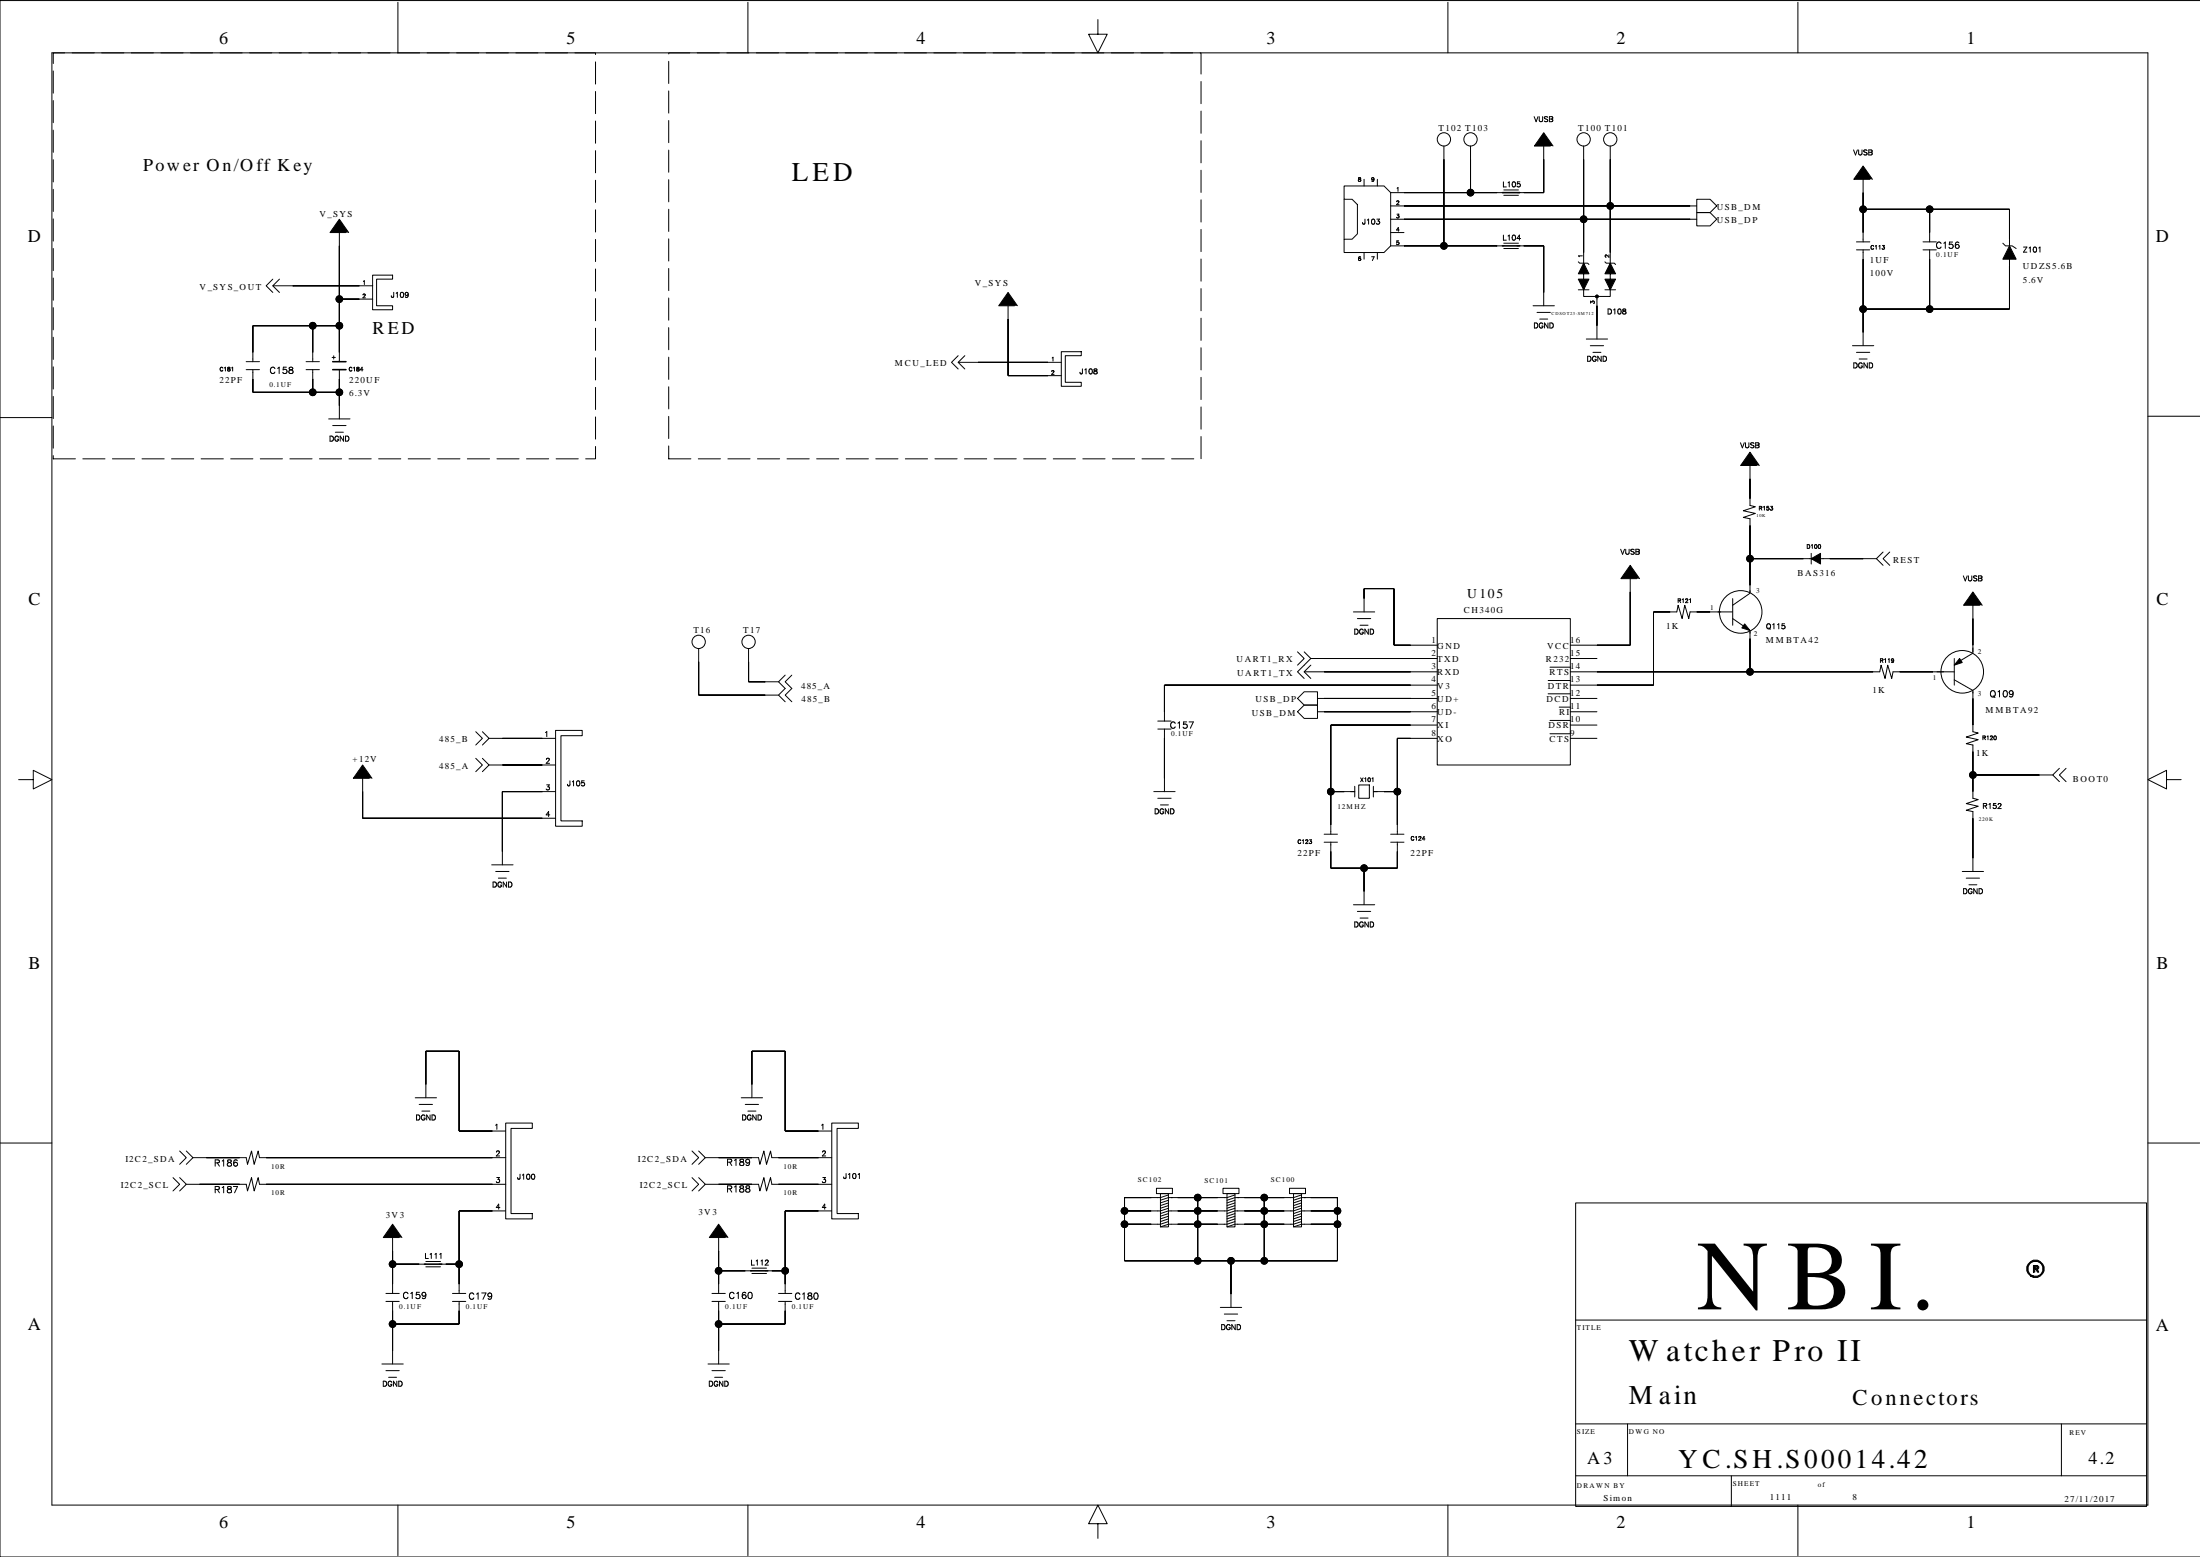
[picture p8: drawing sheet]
<svg xmlns="http://www.w3.org/2000/svg" width="420mm" height="297mm" viewBox="0 0 420 297" stroke-linecap="round" stroke-linejoin="round" font-family="sans-serif">
<g fill="none" stroke="#000" stroke-width=".19">
<path d="M9.9 10.1h400v277h-400zM75.9 .4v9.7M142.7 .4v9.7M209.5 3.7v2.8h1.8l-1.8 3.6-1.8-3.6h1.8M276.3 .4v9.7M343.1 .4v9.7M419.9 .1h-419.9v296.9h419.9M256.5 35.5h7.6l1.3 1.2v10.2l-1.3 1.3h-7.6v-2.6h1.5l1-1v-5.6l-1-1h-1.5zM256.5 38v7.6M260.3 34.2v1.3M262.8 34.2v1.3M265.4 39.3h58.4"/>
<path d="M265.4 36.7h21.6M275.5 27.9v19M280.6 27.9v8.8M287 36.2h2.7M287 37.3h2.7M294.6 27.9v8.8h-5.1M302.2 27.9v22.8M307.3 27.9v22.8M323.8 38h2.5l1.3 1.3-1.3 1.3h-2.5zM355.5 34.2v11.9M355.5 39.9h28v7M368.2 39.9v6.2"/>
<path d="M52.1 53.3l-1.3 1.2 1.3 1.3M52.1 54.5h19M53.3 53.3l-1.2 1.2 1.2 1.3M64.8 57.1h6.3M64.8 44.4v24.6M71.1 52.5h3.8v.8h-3v5h3v.8h-3.8zM192.4 58.3v13.4h10.1M260.3 48.2v1.2M262.8 48.2v1.2M265.4 41.8h58.4M265.4 44.4h2.5M265.4 46.9h21.6"/>
<path d="M287 46.4h2.7M287 47.4h2.7M289.5 46.9h5.1v11.4M292.5 58.3h4.1M293.3 59.6h2.5M301.2 50l.2 .2h1.6l.2 .3M301.2 55.3h2M302.2 54.3v2.3h5.1v-2.3M304.7 56.6v8.1M306.3 50l.2 .2h1.5l.3 .3M306.3 55.3h2M323.8 40.6h2.5l1.3 1.2-1.3 1.3h-2.5z"/>
<path d="M354.2 46.1h2.6M354.2 47.7h2.6M355.5 47.7v18.3M366.9 46.1h2.6M366.9 47.7h2.6M368.2 47.7v11.3M382.2 46.4l.5 .5h1.3l.7 .5M383.5 48.2v10.8h-28M0 79.7h9.9M47 69h2.5M47 70.5h2.5M48.2 70.5v4.3h16.6"/>
<path d="M58.4 69h2.5M58.4 70.5h2.5M59.7 62.1v6.9M59.7 70.5v4.3M62.7 79.9h4.1M64.8 70.5v9.4M64.8 62.1h-16.6v6.9M182.8 67.9l-1.2 1.2 1.2 1.3M182.8 69.1h19.7M184.1 67.9l-1.3 1.2 1.3 1.3M202.5 67.1h3.8v.8h-3v5h3v.8h-3.8zM302.7 64.7h4.1"/>
<path d="M303.5 66h2.5M353.5 66h4.1M354.2 67.2h2.6M409.9 79.4h9.9M63.5 81.2h2.5M333.9 88.8v7.6l1 .3-2.2 .7 2.2 .5-2.2 .8 1.2 .3v13.9M258.3 116.7h4M259 118h2.6M260.3 116.7v-4.4h5.7v10.8h8.3M274.3 118h25.4v27.9h-25.4zM311.1 110.4v12.7h-11.4M330.6 118l3.3 2.3v.5"/>
<path d="M330.6 116.7h-8.1l-.2 1.3-.8-2.5-.5 2.5-.8-2.5-.2 1.2h-4.5v14h-15.8M330.6 114.2v5.1M333.9 112.7v.5l-3.3 2.3M333.9 106.6h24.2M345.6 105.6v2M359.3 105.3l-1.2 1.3 1.2 1.3M360.6 105.3l-1.3 1.3 1.3 1.3M376.5 115.5v8.9M90.8 139.6l1.3 1.3-1.3 1.2M92.1 139.6l1.2 1.3-1.2 1.2M106 139.3h5.1v1.1h-4.1v16.2h4.1v1h-5.1zM133.3 123.7v8.9h15.3"/>
<path d="M142.8 123.7v6.4h5.8M149.8 128.8l-1.2 1.3 1.2 1.2-1.2 1.3 1.2 1.3M151.1 128.8l-1.3 1.3 1.3 1.2-1.3 1.3 1.3 1.3M220.9 137.6h2.6M220.9 139.1h2.6M222.2 139.1v11.9M247.6 124.4l1.3 1.2-1.3 1.3M248.9 124.4l1.2 1.2-2.5 2.6 1.3 1.2M248.9 134.5h2.5v2.6h-2.5l-1.3-1.3zM248.9 132h2.5v2.5h-2.5l-1.3-1.3zM248.9 128.2h25.4M250.1 126.9l-1.2 1.3 1.2 1.2"/>
<path d="M250.1 125.6h24.2M251.4 135.8h22.9M251.4 133.2h22.9M274.3 138.3h-20.4v20.8M274.3 130.7h-52.1v6.9M295.4 132.4h4.3M295.4 129.8h4.3M295.8 140h3.9M295.8 137.4h3.9M295.8 127.3h3.9M297.5 134.9h2.2M299.7 128.2h59l.2-1.3 .8 2.5 .5-2.5 .8 2.5 .2-1.2h11.7"/>
<path d="M299.7 138.3h5M299.7 135.8h5M299.7 133.2h5M299.7 125.6h5M333.9 120.5v7.7M372.9 129.7l3.6 2v.5M372.9 125.6v5.1M376.5 132v7.6l1 .2-2.3 .8 2.3 .5-2.3 .8 1.3 .2v10.2l1 .2-2.3 .8 2.3 .5-2.3 .8 1.3 .2v11.5M376.5 123.6v1l-2.6 1.5M3.6 148.7h2.7v-1.7l3.6 1.7-3.6 1.8v-1.8M69.2 148.5v7.6h36.8M90.8 144.7l1.3 1.2-1.3 1.3"/>
<path d="M92.1 144.7l1.2 1.2-1.2 1.3M93.3 145.9h12.7M93.3 140.9h12.7M106 151h-10.1v14M220.2 151h4M220.9 152.3h2.6M252.7 159.1h2.5M253.9 151h4.6M258.5 150v2M259.3 149.8h2v2.5h-2zM262.1 151h4.5M262.1 150v2"/>
<path d="M265.4 159.1h2.5M274.3 140.9h-7.7v18.2M299.7 140.9h5M376.5 147.8h15.2M393 146.6l-1.3 1.2 1.3 1.3M394.2 146.6l-1.2 1.2 1.2 1.3M413.4 148.7v-1.7l-3.5 1.7 3.5 1.8v-1.8h2.8M93.8 165h4.1M94.6 166.3h2.5M252.7 160.7h2.5M253.9 160.7v4.9h12.7v-4.9M258.3 172.6h4"/>
<path d="M259 173.9h2.6M260.3 165.6v7M265.4 160.7h2.5M374.4 166.3h4.1M375.2 167.5h2.5M0 218.1h9.9M34.3 219.6l1.3 1.3-1.3 1.2M35.6 219.6l1.2 1.3-1.2 1.2M79.2 209.4h4.1M80 210.7h2.5M81.3 209.4v-8.9h6.3v15.3h8.9M96.5 214.3h5.1v1h-4.1v16.2h4.1v1h-5.1z"/>
<path d="M132.1 219.6l1.2 1.3-1.2 1.2M133.3 219.6l1.3 1.3-1.3 1.2M141.4 209.4h4.1M142.2 210.7h2.5M143.5 209.4v-8.9h6.3v15.3h8.9M158.7 214.3h5.1v1h-4.1v16.2h4.1v1h-5.1zM409.9 218.1h9.9M33 224.7l1.3 1.2-1.3 1.3M34.3 224.7l1.3 1.2-1.3 1.3M35.6 225.9h11.4l.2 1.3 .8-2.5 .5 2.5 .8-2.5 .2 1.2h47M36.8 220.9h10.2l.2 1.2 .8-2.5 .5 2.5 .8-2.5 .2 1.3h47M74.9 236.1v10.7"/>
<path d="M96.5 231h-8.9v15.8M132.1 224.7l1.2 1.2-1.2 1.3M133.3 224.7l1.3 1.2-1.3 1.3M134.6 225.9h10.1l.3 1.3 .8-2.5 .5 2.5 .7-2.5 .3 1.2h11.4M134.6 220.9h10.1l.3 1.2 .8-2.5 .5 2.5 .7-2.5 .3 1.3h11.4M137.1 236.1v10.7M158.7 231h-8.9v15.8M220.7 226.7h3v1h-3zM221.4 227.7h1.6v6.4h-1.6zM223 228l-1.6 .5h-6.8v12h40.6v-12h-6.3M223 230.5l-1.6 .5h-6.8M223 233l-1.6 .6h-6.8"/>
<path d="M223 229l-1.6 .5M223 229.5l-1.6 .5M223 230l-1.6 .5M223 231.5l-1.6 .5M223 232l-1.6 .5M223 232.5l-1.6 .5M223.7 228.5h-.7l-1.6 .5M228.5 228.5v12M233.4 226.7h3v1h-3zM234.1 227.7h1.6v6.4h-1.6zM235.7 228l-1.6 .5h-10.6M235.7 230.5l-1.6 .5h-11.1l-1.6 .5"/>
<path d="M235.7 233l-1.6 .6h-11.1l-1.6 .5M235.7 229l-1.6 .5M235.7 229.5l-1.6 .5M235.7 230l-1.6 .5M235.7 231.5l-1.6 .5M235.7 232l-1.6 .5M235.7 232.5l-1.6 .5M236.4 228.5h-.7l-1.6 .5M241.2 228.5v12M246.1 226.7h3v1h-3zM246.8 227.7h1.6v6.4h-1.6zM248.4 228l-1.6 .5h-10.6"/>
<path d="M248.4 230.5l-1.6 .5h-11.1l-1.6 .5M248.4 233l-1.6 .6h-11.1l-1.6 .5M248.4 229l-1.6 .5M248.4 229.5l-1.6 .5M248.4 230l-1.6 .5M248.4 231.5l-1.6 .5M248.4 232l-1.6 .5M248.4 232.5l-1.6 .5M249.1 228.5h-.7l-1.6 .5M255.2 231h-6.8l-1.6 .5M255.2 233.6h-6.8l-1.6 .5M300.7 229.5h108.9v57.9h-108.9z"/>
<path d="M73.6 246.8h2.6M73.6 248.3h2.6M74.9 248.3v11.9M74.9 241.2h6.4M81.3 240.7h2.8M81.3 241.7h2.8M83.8 241.2h3.8M86.3 246.8h2.6M86.3 248.3h2.6M87.6 248.3v4.3h-12.7M135.9 246.8h2.5M135.9 248.3h2.5"/>
<path d="M137.1 248.3v11.9M137.1 242.4h6.4M143.5 241.9h2.8M143.5 242.9h2.8M146 242.4h3.8M148.6 246.8h2.5M148.6 248.3h2.5M149.8 248.3v4.3h-12.7M232.9 249.4h4M233.6 250.7h2.6M234.9 240.5v8.9M300.7 251.8h108.9"/>
<path d="M72.9 260.2h4M73.6 261.5h2.6M135.1 260.2h4.1M135.9 261.5h2.5M300.7 271.6h108.9M310.6 271.6v9.9M393.4 271.6v9.9M75.9 287.1v9.7M142.7 287.1v9.7M209.5 290.7h1.8l-1.8-3.6-1.8 3.6h1.8v2.8M276.3 287.1v9.7M300.7 281.5h108.9"/>
<path d="M330.4 281.5v5.9M343.1 287.1v9.7"/>
<circle cx="275.5" cy="26.6" r="1.27"/>
<circle cx="280.6" cy="36.7" r=".63"/>
<circle cx="280.6" cy="26.6" r="1.27"/>
<circle cx="302.2" cy="26.6" r="1.27"/>
<circle cx="307.3" cy="26.6" r="1.27"/>
<circle cx="307.3" cy="39.3" r=".63"/>
<circle cx="355.5" cy="39.9" r=".63"/>
<circle cx="368.2" cy="39.9" r=".63"/>
<circle cx="64.8" cy="57.1" r=".63"/>
<circle cx="275.5" cy="46.9" r=".63"/>
<circle cx="302.2" cy="41.8" r=".63"/>
<circle cx="304.7" cy="56.6" r=".25"/>
<circle cx="355.5" cy="59" r=".63"/>
<circle cx="368.2" cy="59" r=".63"/>
<circle cx="59.7" cy="62.1" r=".63"/>
<circle cx="59.7" cy="74.8" r=".63"/>
<circle cx="64.8" cy="62.1" r=".63"/>
<circle cx="64.8" cy="74.8" r=".63"/>
<circle cx="332.2" cy="116.7" r="4.1"/>
<circle cx="333.9" cy="106.6" r=".63"/>
<circle cx="133.3" cy="122.5" r="1.27"/>
<circle cx="142.8" cy="122.5" r="1.27"/>
<circle cx="333.9" cy="128.2" r=".63"/>
<circle cx="374.4" cy="128.2" r="4.1"/>
<circle cx="253.9" cy="151" r=".63"/>
<circle cx="266.6" cy="151" r=".63"/>
<circle cx="376.5" cy="147.8" r=".63"/>
<circle cx="260.3" cy="165.6" r=".63"/>
<circle cx="214.6" cy="233.6" r=".63"/>
<circle cx="214.6" cy="231" r=".63"/>
<circle cx="228.5" cy="233.6" r=".63"/>
<circle cx="228.5" cy="231" r=".63"/>
<circle cx="228.5" cy="228.5" r=".63"/>
<circle cx="241.2" cy="233.6" r=".63"/>
<circle cx="241.2" cy="231" r=".63"/>
<circle cx="241.2" cy="228.5" r=".63"/>
<circle cx="255.2" cy="233.6" r=".63"/>
<circle cx="255.2" cy="231" r=".63"/>
<circle cx="74.9" cy="241.2" r=".63"/>
<circle cx="74.9" cy="252.6" r=".63"/>
<circle cx="87.6" cy="241.2" r=".63"/>
<circle cx="137.1" cy="252.6" r=".63"/>
<circle cx="137.1" cy="242.4" r=".63"/>
<circle cx="149.8" cy="242.4" r=".63"/>
<circle cx="228.5" cy="240.5" r=".63"/>
<circle cx="234.9" cy="240.5" r=".63"/>
<circle cx="241.2" cy="240.5" r=".63"/>
</g>
<g fill="#000" stroke="#000" stroke-width=".19">
<path d="M275.5 30.4v16.5z" fill-rule="evenodd"/>
<path d="M280.6 30.4v6.3z" fill-rule="evenodd"/>
<path d="M267.9 36.7h12.7z" fill-rule="evenodd"/>
<path d="M280.6 36.7h5.1z" fill-rule="evenodd"/>
<path d="M290.8 36.7h3.8z" fill-rule="evenodd"/>
<path d="M294.6 30.4v6.3z" fill-rule="evenodd"/>
<path d="M294.6 25.3l1.8 2.6h-3.6z" fill-rule="evenodd"/>
<path d="M302.2 30.4v11.4z" fill-rule="evenodd"/>
<path d="M307.3 39.3v8.9z" fill-rule="evenodd"/>
<path d="M307.3 30.4v8.9z" fill-rule="evenodd"/>
<path d="M267.9 39.3h39.4z" fill-rule="evenodd"/>
<path d="M307.3 39.3h15.2z" fill-rule="evenodd"/>
<path d="M355.5 39.9v4.5z" fill-rule="evenodd"/>
<path d="M355.5 36.7v3.2z" fill-rule="evenodd"/>
<path d="M355.5 31.7l1.8 2.5h-3.6z" fill-rule="evenodd"/>
<path d="M355.5 39.9h12.7z" fill-rule="evenodd"/>
<path d="M368.2 39.9v4.5z" fill-rule="evenodd"/>
<path d="M383.5 39.9v5.7z" fill-rule="evenodd"/>
<path d="M368.2 39.9h15.3z" fill-rule="evenodd"/>
<path d="M64.8 46.9v10.2z" fill-rule="evenodd"/>
<path d="M64.8 57.1v5z" fill-rule="evenodd"/>
<path d="M64.8 41.8l1.7 2.6h-3.5z" fill-rule="evenodd"/>
<path d="M64.8 57.1h3.8z" fill-rule="evenodd"/>
<path d="M55.9 54.5h12.7z" fill-rule="evenodd"/>
<path d="M192.4 55.8l1.7 2.5h-3.5z" fill-rule="evenodd"/>
<path d="M267.9 46.9h7.6z" fill-rule="evenodd"/>
<path d="M275.5 46.9h10.2z" fill-rule="evenodd"/>
<path d="M290.8 46.9h3.8z" fill-rule="evenodd"/>
<path d="M294.6 46.9v8.9z" fill-rule="evenodd"/>
<path d="M302.2 50.2l1 2h-1v1.1z" fill-rule="evenodd"/>
<path d="M302.2 50.2v2h-1z" fill-rule="evenodd"/>
<path d="M302.2 53.3h1l-1 2z" fill-rule="evenodd"/>
<path d="M301.2 53.3h1v2z" fill-rule="evenodd"/>
<path d="M302.2 41.8v6.4z" fill-rule="evenodd"/>
<path d="M267.9 41.8h34.3z" fill-rule="evenodd"/>
<path d="M304.7 58.3v3.8z" fill-rule="evenodd"/>
<path d="M307.3 50.2l1 2h-1v1.1z" fill-rule="evenodd"/>
<path d="M307.3 50.2v2h-1z" fill-rule="evenodd"/>
<path d="M307.3 53.3h1l-1 2z" fill-rule="evenodd"/>
<path d="M306.3 53.3h1v2z" fill-rule="evenodd"/>
<path d="M302.2 41.8h20.3z" fill-rule="evenodd"/>
<path d="M355.5 59v4.4z" fill-rule="evenodd"/>
<path d="M355.5 49.4v9.6z" fill-rule="evenodd"/>
<path d="M368.2 49.4v9.6z" fill-rule="evenodd"/>
<path d="M355.5 59h12.7z" fill-rule="evenodd"/>
<path d="M383.5 46.9l1.2 2.5h-1.2z" fill-rule="evenodd"/>
<path d="M383.5 46.9v2.5h-1.3z" fill-rule="evenodd"/>
<path d="M383.5 50.7v8.3z" fill-rule="evenodd"/>
<path d="M368.2 59h15.3z" fill-rule="evenodd"/>
<path d="M48.2 62.1v5.1z" fill-rule="evenodd"/>
<path d="M48.2 72.3v2.5z" fill-rule="evenodd"/>
<path d="M48.2 62.1h11.5z" fill-rule="evenodd"/>
<path d="M59.7 62.1v5.1z" fill-rule="evenodd"/>
<path d="M48.2 74.8h11.5z" fill-rule="evenodd"/>
<path d="M59.7 72.3v2.5z" fill-rule="evenodd"/>
<path d="M59.7 62.1h5.1z" fill-rule="evenodd"/>
<path d="M64.8 62.1v5.1z" fill-rule="evenodd"/>
<path d="M64.8 74.8v2.6z" fill-rule="evenodd"/>
<path d="M64.8 72.3v2.5z" fill-rule="evenodd"/>
<path d="M59.7 74.8h5.1z" fill-rule="evenodd"/>
<path d="M192.4 60.9v10.8z" fill-rule="evenodd"/>
<path d="M192.4 71.7h7.6z" fill-rule="evenodd"/>
<path d="M186.6 69.1h13.4z" fill-rule="evenodd"/>
<path d="M333.9 91.3v3.9z" fill-rule="evenodd"/>
<path d="M333.9 86.3l1.8 2.5h-3.5z" fill-rule="evenodd"/>
<path d="M260.3 112.3v1.9z" fill-rule="evenodd"/>
<path d="M266 112.3v10.8z" fill-rule="evenodd"/>
<path d="M260.3 112.3h5.7z" fill-rule="evenodd"/>
<path d="M311.1 112.9v10.2z" fill-rule="evenodd"/>
<path d="M311.1 107.9l1.8 2.5h-3.6z" fill-rule="evenodd"/>
<path d="M315.5 116.7v14z" fill-rule="evenodd"/>
<path d="M315.5 116.7h3.2z" fill-rule="evenodd"/>
<path d="M323.8 116.7h2.5z" fill-rule="evenodd"/>
<path d="M332.9 119l1 1.3-1.5-.5z" fill-rule="evenodd"/>
<path d="M333.9 100.2v6.4z" fill-rule="evenodd"/>
<path d="M333.9 106.6v5.1z" fill-rule="evenodd"/>
<path d="M333.9 106.6h10.2z" fill-rule="evenodd"/>
<path d="M345.6 106.6h1.8v1z" fill-rule="evenodd"/>
<path d="M345.6 106.6l1.8-1v1z" fill-rule="evenodd"/>
<path d="M349.2 106.6h6.3z" fill-rule="evenodd"/>
<path d="M376.5 118v5.1z" fill-rule="evenodd"/>
<path d="M376.5 112.9l1.7 2.6h-3.5z" fill-rule="evenodd"/>
<path d="M133.3 126.3v6.3z" fill-rule="evenodd"/>
<path d="M142.8 126.3v3.8z" fill-rule="evenodd"/>
<path d="M142.8 130.1h3.2z" fill-rule="evenodd"/>
<path d="M133.3 132.6h12.7z" fill-rule="evenodd"/>
<path d="M222.2 130.7v5.1z" fill-rule="evenodd"/>
<path d="M253.9 138.3v12.7z" fill-rule="evenodd"/>
<path d="M266 123.1h3.2z" fill-rule="evenodd"/>
<path d="M252.7 133.2h16.5z" fill-rule="evenodd"/>
<path d="M252.7 125.6h16.5z" fill-rule="evenodd"/>
<path d="M252.7 128.2h16.5z" fill-rule="evenodd"/>
<path d="M222.2 130.7h47z" fill-rule="evenodd"/>
<path d="M253.9 138.3h15.3z" fill-rule="evenodd"/>
<path d="M252.7 135.8h16.5z" fill-rule="evenodd"/>
<path d="M304.7 123.1h6.4z" fill-rule="evenodd"/>
<path d="M304.7 130.7h10.8z" fill-rule="evenodd"/>
<path d="M333.9 121.8v6.4z" fill-rule="evenodd"/>
<path d="M304.7 128.2h29.2z" fill-rule="evenodd"/>
<path d="M333.9 128.2h23.5z" fill-rule="evenodd"/>
<path d="M362.5 128.2h6.4z" fill-rule="evenodd"/>
<path d="M373.9 125.6l.5 .8-1.5 .5z" fill-rule="evenodd"/>
<path d="M376.5 133.2v5.1z" fill-rule="evenodd"/>
<path d="M69.2 151v5.1z" fill-rule="evenodd"/>
<path d="M69.2 145.9l1.8 2.6h-3.6z" fill-rule="evenodd"/>
<path d="M95.9 151v11.4z" fill-rule="evenodd"/>
<path d="M95.9 151h7.6z" fill-rule="evenodd"/>
<path d="M69.2 156.1h34.3z" fill-rule="evenodd"/>
<path d="M95.9 145.9h7.6z" fill-rule="evenodd"/>
<path d="M95.9 140.9h7.6z" fill-rule="evenodd"/>
<path d="M222.2 140.9v7.6z" fill-rule="evenodd"/>
<path d="M253.9 151v6.4z" fill-rule="evenodd"/>
<path d="M253.9 151h2.6z" fill-rule="evenodd"/>
<path d="M266.6 151v6.4z" fill-rule="evenodd"/>
<path d="M266.6 140.9v10.1z" fill-rule="evenodd"/>
<path d="M264.1 151h2.5z" fill-rule="evenodd"/>
<path d="M266.6 140.9h2.6z" fill-rule="evenodd"/>
<path d="M376.5 156.1v7.6z" fill-rule="evenodd"/>
<path d="M376.5 147.8v3.2z" fill-rule="evenodd"/>
<path d="M376.5 143.4v4.4z" fill-rule="evenodd"/>
<path d="M376.5 147.8h12.7z" fill-rule="evenodd"/>
<path d="M253.9 162.4v3.2z" fill-rule="evenodd"/>
<path d="M260.3 165.6v4.5z" fill-rule="evenodd"/>
<path d="M253.9 165.6h6.4z" fill-rule="evenodd"/>
<path d="M260.3 165.6h6.3z" fill-rule="evenodd"/>
<path d="M266.6 162.4v3.2z" fill-rule="evenodd"/>
<path d="M81.3 200.5v6.4z" fill-rule="evenodd"/>
<path d="M87.6 200.5v15.3z" fill-rule="evenodd"/>
<path d="M81.3 200.5h6.3z" fill-rule="evenodd"/>
<path d="M87.6 215.8h6.4z" fill-rule="evenodd"/>
<path d="M143.5 200.5v6.4z" fill-rule="evenodd"/>
<path d="M143.5 200.5h6.3z" fill-rule="evenodd"/>
<path d="M149.8 200.5v15.3z" fill-rule="evenodd"/>
<path d="M149.8 215.8h6.4z" fill-rule="evenodd"/>
<path d="M38.1 225.9h7.6z" fill-rule="evenodd"/>
<path d="M39.4 220.9h6.3z" fill-rule="evenodd"/>
<path d="M74.9 238.6v2.6z" fill-rule="evenodd"/>
<path d="M74.9 233.6l1.8 2.5h-3.6z" fill-rule="evenodd"/>
<path d="M87.6 231v10.2z" fill-rule="evenodd"/>
<path d="M50.8 220.9h43.2z" fill-rule="evenodd"/>
<path d="M50.8 225.9h43.2z" fill-rule="evenodd"/>
<path d="M87.6 231h6.4z" fill-rule="evenodd"/>
<path d="M137.1 238.6v3.8z" fill-rule="evenodd"/>
<path d="M137.1 233.6l1.8 2.5h-3.5z" fill-rule="evenodd"/>
<path d="M137.1 225.9h6.4z" fill-rule="evenodd"/>
<path d="M137.1 220.9h6.4z" fill-rule="evenodd"/>
<path d="M149.8 231v11.4z" fill-rule="evenodd"/>
<path d="M148.6 225.9h7.6z" fill-rule="evenodd"/>
<path d="M148.6 220.9h7.6z" fill-rule="evenodd"/>
<path d="M149.8 231h6.4z" fill-rule="evenodd"/>
<path d="M214.6 228.5v2.5z" fill-rule="evenodd"/>
<path d="M214.6 231v2.6z" fill-rule="evenodd"/>
<path d="M214.6 233.6v6.9z" fill-rule="evenodd"/>
<path d="M214.6 233.6h5.1z" fill-rule="evenodd"/>
<path d="M214.6 231h5.1z" fill-rule="evenodd"/>
<path d="M214.6 228.5h5.1z" fill-rule="evenodd"/>
<path d="M224.7 228.5h3.8z" fill-rule="evenodd"/>
<path d="M228.5 228.5v2.5z" fill-rule="evenodd"/>
<path d="M224.7 231h3.8z" fill-rule="evenodd"/>
<path d="M228.5 231v2.6z" fill-rule="evenodd"/>
<path d="M224.7 233.6h3.8z" fill-rule="evenodd"/>
<path d="M228.5 233.6v6.9z" fill-rule="evenodd"/>
<path d="M228.5 228.5h3.9z" fill-rule="evenodd"/>
<path d="M228.5 231h3.9z" fill-rule="evenodd"/>
<path d="M228.5 233.6h3.9z" fill-rule="evenodd"/>
<path d="M241.2 233.6v6.9z" fill-rule="evenodd"/>
<path d="M237.4 228.5h3.8z" fill-rule="evenodd"/>
<path d="M241.2 228.5v2.5z" fill-rule="evenodd"/>
<path d="M237.4 231h3.8z" fill-rule="evenodd"/>
<path d="M241.2 231v2.6z" fill-rule="evenodd"/>
<path d="M237.4 233.6h3.8z" fill-rule="evenodd"/>
<path d="M241.2 228.5h3.9z" fill-rule="evenodd"/>
<path d="M241.2 231h3.9z" fill-rule="evenodd"/>
<path d="M241.2 233.6h3.9z" fill-rule="evenodd"/>
<path d="M250.1 233.6h5.1z" fill-rule="evenodd"/>
<path d="M250.1 231h5.1z" fill-rule="evenodd"/>
<path d="M250.1 228.5h5.1z" fill-rule="evenodd"/>
<path d="M255.2 228.5v2.5z" fill-rule="evenodd"/>
<path d="M255.2 231v2.6z" fill-rule="evenodd"/>
<path d="M255.2 233.6v6.9z" fill-rule="evenodd"/>
<path d="M74.9 241.2v3.8z" fill-rule="evenodd"/>
<path d="M74.9 252.6v5.1z" fill-rule="evenodd"/>
<path d="M74.9 250.1v2.5z" fill-rule="evenodd"/>
<path d="M74.9 241.2h5.1z" fill-rule="evenodd"/>
<path d="M87.6 241.2v3.8z" fill-rule="evenodd"/>
<path d="M85.1 241.2h2.5z" fill-rule="evenodd"/>
<path d="M87.6 250.1v2.5z" fill-rule="evenodd"/>
<path d="M74.9 252.6h12.7z" fill-rule="evenodd"/>
<path d="M137.1 242.4v2.6z" fill-rule="evenodd"/>
<path d="M137.1 252.6v5.1z" fill-rule="evenodd"/>
<path d="M137.1 250.1v2.5z" fill-rule="evenodd"/>
<path d="M137.1 242.4h5.1z" fill-rule="evenodd"/>
<path d="M149.8 242.4v2.6z" fill-rule="evenodd"/>
<path d="M147.3 242.4h2.5z" fill-rule="evenodd"/>
<path d="M149.8 250.1v2.5z" fill-rule="evenodd"/>
<path d="M137.1 252.6h12.7z" fill-rule="evenodd"/>
<path d="M214.6 240.5h13.9z" fill-rule="evenodd"/>
<path d="M234.9 240.5v6.4z" fill-rule="evenodd"/>
<path d="M228.5 240.5h6.4z" fill-rule="evenodd"/>
<path d="M234.9 240.5h6.3z" fill-rule="evenodd"/>
<path d="M241.2 240.5h14z" fill-rule="evenodd"/>
<path d="M388 241.4h.8l.2 .3v.2l-.2 .3 .2 .5h-.2l-.3-.5h-.2v.5h-.3v-.8h.8v-.2h-.5v.2h-.3z" fill-rule="evenodd"/>
<path d="M387.5 240.7a1.67 1.67 0 0 1 2.6 1.4 1.67 1.67 0 0 1-2.6 1.4h1.3a1.45 1.45 0 0 0 .8-2.3 1.45 1.45 0 0 0-2.4 0 1.45 1.45 0 0 0 .8 2.3h-.5a1.61 1.61 0 0 1 0-2.8z" fill-rule="evenodd"/>
<circle cx="280.6" cy="36.7" r=".63"/>
<circle cx="307.3" cy="39.3" r=".63"/>
<circle cx="355.5" cy="39.9" r=".63"/>
<circle cx="368.2" cy="39.9" r=".63"/>
<circle cx="64.8" cy="57.1" r=".63"/>
<circle cx="275.5" cy="46.9" r=".63"/>
<circle cx="302.2" cy="41.8" r=".63"/>
<circle cx="304.7" cy="56.6" r=".25"/>
<circle cx="355.5" cy="59" r=".63"/>
<circle cx="368.2" cy="59" r=".63"/>
<circle cx="59.7" cy="62.1" r=".63"/>
<circle cx="59.7" cy="74.8" r=".63"/>
<circle cx="64.8" cy="62.1" r=".63"/>
<circle cx="64.8" cy="74.8" r=".63"/>
<circle cx="333.9" cy="106.6" r=".63"/>
<circle cx="333.9" cy="128.2" r=".63"/>
<circle cx="253.9" cy="151" r=".63"/>
<circle cx="266.6" cy="151" r=".63"/>
<circle cx="376.5" cy="147.8" r=".63"/>
<circle cx="260.3" cy="165.6" r=".63"/>
<circle cx="214.6" cy="233.6" r=".63"/>
<circle cx="214.6" cy="231" r=".63"/>
<circle cx="228.5" cy="233.6" r=".63"/>
<circle cx="228.5" cy="231" r=".63"/>
<circle cx="228.5" cy="228.5" r=".63"/>
<circle cx="241.2" cy="233.6" r=".63"/>
<circle cx="241.2" cy="231" r=".63"/>
<circle cx="241.2" cy="228.5" r=".63"/>
<circle cx="255.2" cy="233.6" r=".63"/>
<circle cx="255.2" cy="231" r=".63"/>
<circle cx="74.9" cy="241.2" r=".63"/>
<circle cx="74.9" cy="252.6" r=".63"/>
<circle cx="87.6" cy="241.2" r=".63"/>
<circle cx="137.1" cy="252.6" r=".63"/>
<circle cx="137.1" cy="242.4" r=".63"/>
<circle cx="149.8" cy="242.4" r=".63"/>
<circle cx="228.5" cy="240.5" r=".63"/>
<circle cx="234.9" cy="240.5" r=".63"/>
<circle cx="241.2" cy="240.5" r=".63"/>
</g>
<path d="M286.7 36.7h3.3M286.7 46.9h3.3M63.5 69h2.5M63.5 70.5h2.5M81 241.2h3.3M143.2 242.4h3.3" fill="none" stroke="#000" stroke-width=".3"/>
<path d="M10.2 10.1h103.4v77.4h-103.4zM127.6 10.1h101.6v77.4h-101.6z" fill="none" stroke="#000" stroke-width=".19" stroke-dasharray="4.2 1.4"/>
<text font-size="18.9" x="323.8" y="249.8">NBI.</text>
<text font-size="6" x="310.8" y="259.7">Watcher Pro II</text>
<g font-size="5.2">
<text x="151.1" y="34.6">LED</text>
<text x="310.8" y="267.8">Main</text>
<text x="320.2" y="280">YC.SH.S00014.42</text>
</g>
<text font-size="4.3" x="353.5" y="268.1">Connectors</text>
<g font-size="3.4">
<text x="41.8" y="8.3">6</text>
<text x="108.1" y="8.3">5</text>
<text x="174.9" y="8.3">4</text>
<text x="241.7" y="8.3">3</text>
<text x="308.5" y="8.3">2</text>
<text x="375.3" y="8.3">1</text>
<text x="27.3" y="32.6">Power On/Off Key</text>
<text x="5.3" y="46.2">D</text>
<text x="411.4" y="46.2">D</text>
<text x="71.1" y="63.7">RED</text>
<text x="5.4" y="115.5">C</text>
<text x="411.5" y="115.5">C</text>
<text x="5.4" y="184.8">B</text>
<text x="411.5" y="184.8">B</text>
<text x="5.3" y="253.6">A</text>
<text x="411.4" y="253.9">A</text>
<text x="302.9" y="279.3">A3</text>
<text x="398.5" y="279.3">4.2</text>
<text x="41.8" y="291.5">6</text>
<text x="108.1" y="291.5">5</text>
<text x="174.9" y="291.5">4</text>
<text x="241.7" y="291.5">3</text>
<text x="308.5" y="291.5">2</text>
<text x="375.3" y="291.5">1</text>
</g>
<text font-size="2.6" x="280" y="114.1">U105</text>
<g font-size="1.8">
<text x="369.4" y="47">C156</text>
<text x="51.4" y="70.8">C158</text>
<text x="379.6" y="132.6">Q109</text>
<text x="223.2" y="138.5">C157</text>
<text x="138.6" y="221.9">R189</text>
<text x="40.8" y="222.1">R186</text>
<text x="40.8" y="227.1">R187</text>
<text x="138.6" y="227">R188</text>
<text x="76.8" y="247.3">C159</text>
<text x="89.4" y="247.5">C179</text>
<text x="139" y="247.3">C160</text>
<text x="151.6" y="247.5">C180</text>
</g>
<g font-size="1.7">
<text x="274.5" y="25">T102 T103</text>
<text x="301.2" y="25">T100 T101</text>
<text x="60.9" y="41.3">V_SYS</text>
<text x="327.6" y="40">USB_DM</text>
<text x="327.6" y="42.6">USB_DP</text>
<text x="356.8" y="50.2">1UF</text>
<text x="356.8" y="52.7">100V</text>
<text x="386" y="51.4">UDZS5.6B</text>
<text x="386" y="53.9">5.6V</text>
<text x="38.1" y="55.3">V_SYS_OUT</text>
<text x="186" y="54.7">V_SYS</text>
<text x="170.8" y="69.8">MCU_LED</text>
<text x="41.9" y="73.1">22PF</text>
<text x="66.7" y="73.1">220UF</text>
<text x="66.7" y="75.6">6.3V</text>
<text x="361.2" y="107.3">REST</text>
<text x="343" y="109.9">BAS316</text>
<text x="279.3" y="117">CH340G</text>
<text x="132.3" y="120.7">T16</text>
<text x="141.8" y="120.7">T17</text>
<text x="273.2" y="122.6">1</text>
<text x="273.2" y="125.1">2</text>
<text x="274.3" y="123.7">GND</text>
<text x="295.2" y="123.7">VCC</text>
<text x="299.7" y="122.6">16</text>
<text x="299.7" y="125.1">15</text>
<text x="317.9" y="120">1K</text>
<text x="337" y="122.6">MMBTA42</text>
<text x="152.9" y="131.5">485_A</text>
<text x="236" y="126.4">UART1_RX</text>
<text x="236.1" y="128.9">UART1_TX</text>
<text x="273.2" y="127.7">3</text>
<text x="273.2" y="130.2">4</text>
<text x="274.3" y="131.4">V3</text>
<text x="274.3" y="128.8">RXD</text>
<text x="274.3" y="126.3">TXD</text>
<text x="295" y="126.3">R232</text>
<text x="295.3" y="131.4">DTR</text>
<text x="295.7" y="128.8">RTS</text>
<text x="299.7" y="130.2">13</text>
<text x="299.7" y="127.7">14</text>
<text x="153" y="134">485_B</text>
<text x="238.9" y="136.5">USB_DM</text>
<text x="239.6" y="134">USB_DP</text>
<text x="273.2" y="135.3">6</text>
<text x="273.2" y="132.7">5</text>
<text x="273.2" y="137.8">7</text>
<text x="274.3" y="136.4">UD-</text>
<text x="274.3" y="133.9">UD+</text>
<text x="295.1" y="133.9">DCD</text>
<text x="297.5" y="136.4">RI</text>
<text x="299.7" y="132.7">12</text>
<text x="299.7" y="135.3">11</text>
<text x="299.7" y="137.8">10</text>
<text x="357.3" y="132.2">1K</text>
<text x="378.9" y="136">MMBTA92</text>
<text x="83.8" y="141.6">485_B</text>
<text x="273.2" y="140.4">8</text>
<text x="274.3" y="141.5">XO</text>
<text x="274.3" y="139">XI</text>
<text x="295.5" y="139">DSR</text>
<text x="295.7" y="141.5">CTS</text>
<text x="299.7" y="140.4">9</text>
<text x="67.3" y="145.4">+12V</text>
<text x="83.8" y="146.7">485_A</text>
<text x="377.1" y="144.2">1K</text>
<text x="395.6" y="149.2">BOOT0</text>
<text x="247.6" y="163.2">22PF</text>
<text x="269.2" y="163.2">22PF</text>
<text x="24" y="221.6">I2C2_SDA</text>
<text x="121.7" y="221.6">I2C2_SDA</text>
<text x="23" y="226.7">I2C2_SCL</text>
<text x="122.1" y="226.7">I2C2_SCL</text>
<text x="73.6" y="232.4">3V3</text>
<text x="133.3" y="231.8">3V3</text>
<text x="306" y="286.4">Simon</text>
<text x="337.7" y="286.1">1111</text>
<text x="353.5" y="286.1">8</text>
<text x="394" y="286.6">27/11/2017</text>
</g>
<g font-size="1.4">
<text x="292.7" y="22.9">VUSB</text>
<text x="353.6" y="29.2">VUSB</text>
<text x="286.7" y="35.3">L105</text>
<text x="259.9" y="42.4">J103</text>
<text x="286.7" y="45.5">L104</text>
<text x="386" y="47.7">Z101</text>
<text x="369.5" y="49">0.1UF</text>
<text x="74.6" y="56.4">J109</text>
<text x="306.7" y="59.5">D108</text>
<text x="292.6" y="62.2">DGND</text>
<text x="206" y="71">J108</text>
<text x="302.8" y="68.6">DGND</text>
<text x="353.6" y="69.8">DGND</text>
<text x="51.4" y="73.8">0.1UF</text>
<text x="62.8" y="83.8">DGND</text>
<text x="332.1" y="85.1">VUSB</text>
<text x="309.2" y="105.4">VUSB</text>
<text x="335.1" y="113.2">3</text>
<text x="374.6" y="110.5">VUSB</text>
<text x="326.3" y="116.3">1</text>
<text x="337" y="119.6">Q115</text>
<text x="258.3" y="120.6">DGND</text>
<text x="334.7" y="121.3">2</text>
<text x="377.4" y="124.7">2</text>
<text x="368.9" y="129.7">1</text>
<text x="377.4" y="132.8">3</text>
<text x="103.8" y="140.2">1</text>
<text x="223.5" y="140.5">0.1UF</text>
<text x="104.1" y="145.3">2</text>
<text x="108.2" y="149.6">J105</text>
<text x="104.1" y="155.4">4</text>
<text x="104.1" y="150.3">3</text>
<text x="220.2" y="154.9">DGND</text>
<text x="255.2" y="154.4">12MHZ</text>
<text x="378.3" y="153.9">R152</text>
<text x="93.9" y="168.9">DGND</text>
<text x="374.5" y="170.1">DGND</text>
<text x="258.3" y="176.5">DGND</text>
<text x="79.3" y="213.3">DGND</text>
<text x="94.3" y="215.1">1</text>
<text x="141.5" y="213.3">DGND</text>
<text x="156.5" y="215.1">1</text>
<text x="94.6" y="220.2">2</text>
<text x="156.8" y="220.2">2</text>
<text x="51.7" y="223">10R</text>
<text x="94.6" y="225.2">3</text>
<text x="98.7" y="224.6">J100</text>
<text x="149.5" y="223">10R</text>
<text x="156.8" y="225.2">3</text>
<text x="160.9" y="224.5">J101</text>
<text x="217.1" y="225.6">SC102</text>
<text x="229.8" y="225.7">SC101</text>
<text x="242.5" y="225.6">SC100</text>
<text x="51.7" y="228.1">10R</text>
<text x="94.6" y="230.3">4</text>
<text x="149.5" y="228.1">10R</text>
<text x="156.8" y="230.3">4</text>
<text x="81" y="239.7">L111</text>
<text x="143.2" y="241">L112</text>
<text x="76.2" y="249.7">0.1UF</text>
<text x="88.9" y="249.7">0.1UF</text>
<text x="138.4" y="249.7">0.1UF</text>
<text x="151.1" y="249.7">0.1UF</text>
<text x="232.9" y="253.3">DGND</text>
<text x="300.9" y="253.7">TITLE</text>
<text x="73" y="264.1">DGND</text>
<text x="135.2" y="264.1">DGND</text>
<text x="300.9" y="273.5">SIZE</text>
<text x="310.8" y="273.5">DWG NO</text>
<text x="394.9" y="273.8">REV</text>
<text x="300.9" y="283.9">DRAWN BY</text>
<text x="330.6" y="283.4">SHEET</text>
<text x="346.9" y="283.6">of</text>
</g>
<g font-size="1.1">
<text x="259.1" y="34.3">8</text>
<text x="261.6" y="34.3">9</text>
<text x="266.4" y="41.3">3</text>
<text x="266.4" y="38.7">2</text>
<text x="266.4" y="36.2">1</text>
<text x="266.4" y="46.3">5</text>
<text x="266.4" y="43.8">4</text>
<text x="356.9" y="47.2">C113</text>
<text x="69.1" y="54">1</text>
<text x="259.1" y="49.4">6</text>
<text x="261.6" y="49.4">7</text>
<text x="301.8" y="49.2" transform="rotate(-90 301.8 49.2)">1</text>
<text x="306.9" y="49.2" transform="rotate(-90 306.9 49.2)">2</text>
<text x="69.1" y="56.5">2</text>
<text x="304.1" y="58" transform="rotate(-90 304.1 58)">3</text>
<text x="41.9" y="70.5">C181</text>
<text x="63.2" y="68.2">+</text>
<text x="66.5" y="70.5">C184</text>
<text x="200.6" y="68.6">1</text>
<text x="200.6" y="71.1">2</text>
<text x="335.6" y="97">R153</text>
<text x="344.7" y="104.3">D100</text>
<text x="320.1" y="114.7">R121</text>
<text x="358.7" y="126.1">R119</text>
<text x="378.2" y="140.8">R120</text>
<text x="259.5" y="148.8">X101</text>
<text x="247.6" y="160.6">C123</text>
<text x="269.2" y="160">C124</text>
</g>
<text font-size="1" x="377.6" y="156.6">220K</text>
<g font-size=".9">
<text x="296.1" y="60.1">CDSOT23-SM712</text>
<text x="335.2" y="98.7">10K</text>
</g>
</svg>
